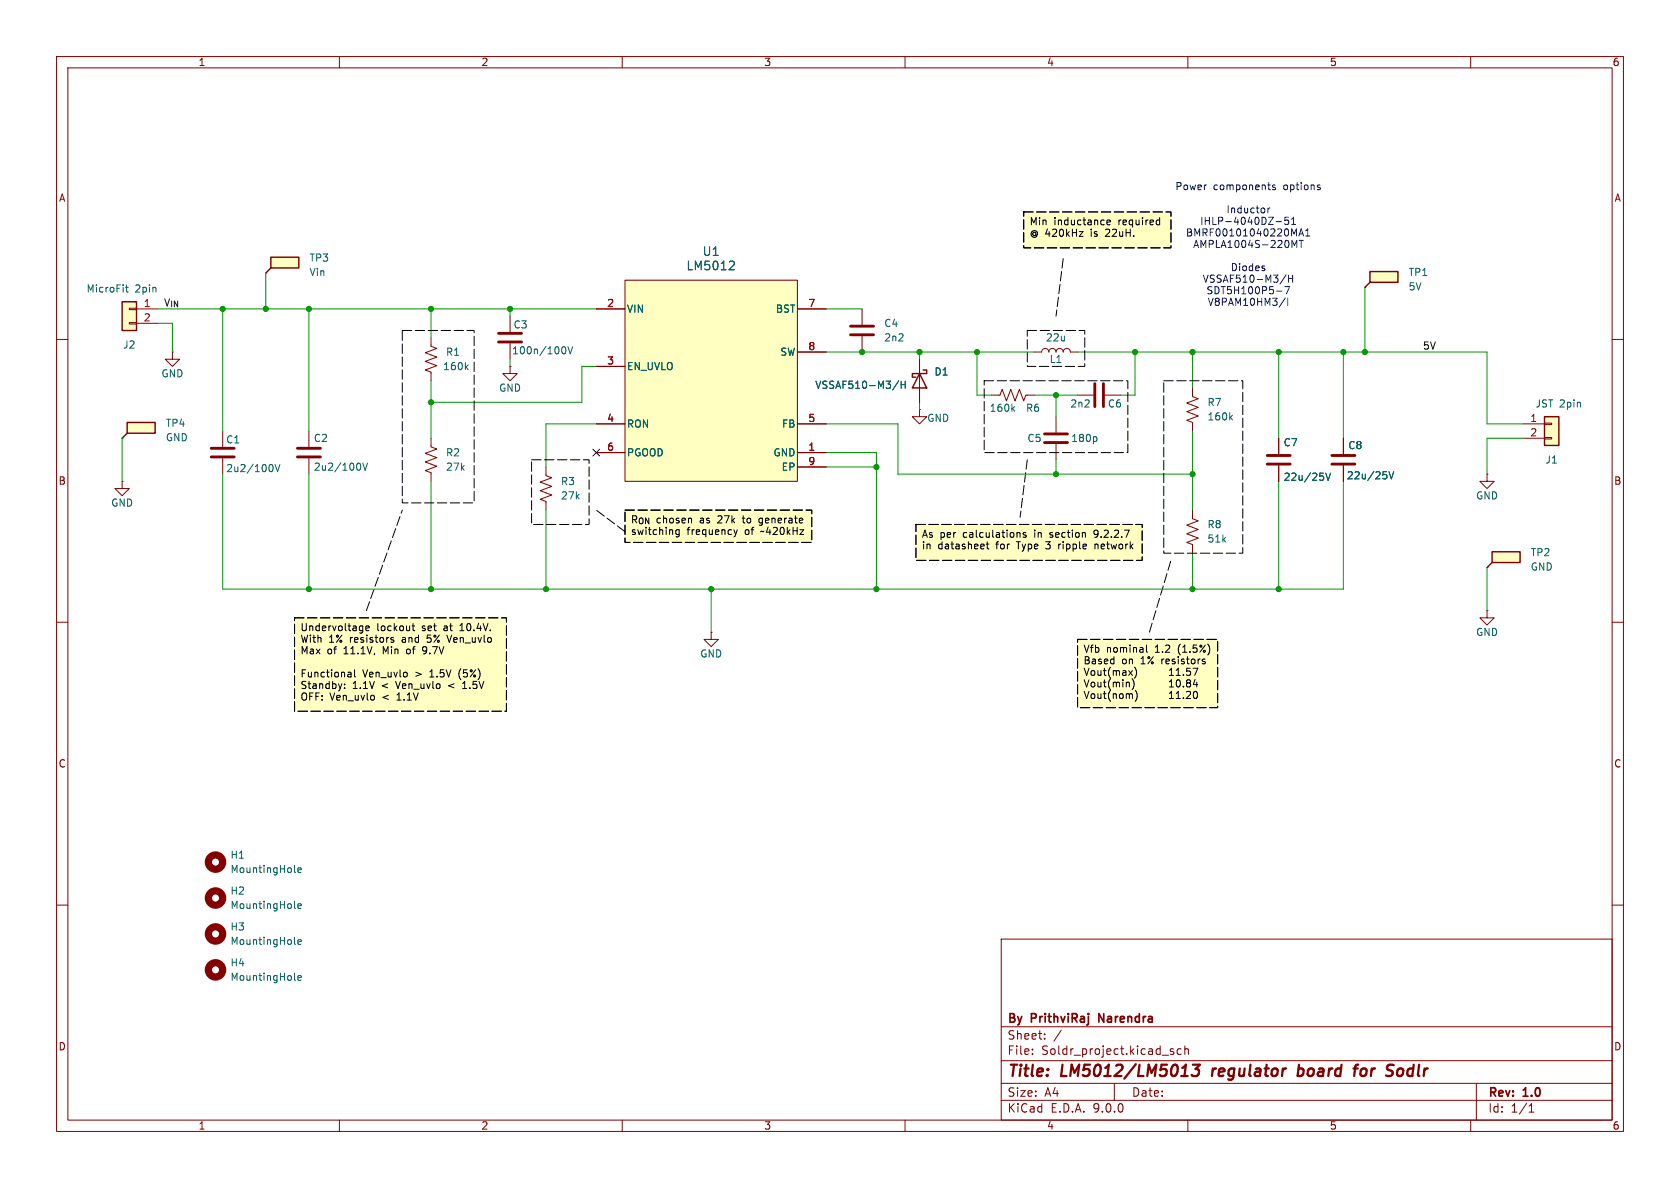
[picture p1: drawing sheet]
<svg xmlns="http://www.w3.org/2000/svg" width="297mm" height="210mm" viewBox="0 0 297 210" stroke-linecap="round" stroke-linejoin="round" font-family="sans-serif">
<g fill="none" stroke="#840000" stroke-width=".18">
<path d="M10 10h277v190h-277zM12 12h273v186h-273zM60 10v2M110 10v2M160 10v2M210 10v2M260 10v2M10 60h2M285 60h2M10 110h2M285 110h2M10 160h2"/>
<path d="M177 166h108v32h-108zM285 160h2M60 198v2M110 198v2M160 198v2M177 194.5h108M177 191.5h108M177 187.5h108M177 181.5h108M182.5 186.3v.1M182.5 185.5v.1M184.7 183.6v.1"/>
<path d="M184.7 182.8v.1M187.6 182.1l-1.3 2M197 191.5v3M207.5 185.5l-.4-.1-.2 .2 .1 .2 .5 .2v.3h-.6M208.8 185.5l-.4-.1-.3 .3v.4l.1 .2h.6M209.5 185.5l.2-.1 .3 .1 .1 .9M209.5 184.9v1.5M210 198v2M260 198v2M261 191.5v6.5M270.3 196.6h.9M270.3 195.5l.4-.4v1.5"/>
</g>
<path d="M208.8 190.2h1.2M210.9 188.2h1.2l-.7 .8h.2l.3 .2v.6l-.1 .2-.3 .2h-.6l-.2-.2M214.4 188.9l-.1 1.3M229.6 189l.2-.1 .5 .1M229.6 188.2l-.2 2M230.3 190a.66 .66 0 0 1-.9 .1M239.9 188.2h.2M241.3 188.9a.62 .62 0 0 0-.7 .4v.7a.52 .52 0 0 0 .7 .1M247.8 188.9a.62 .62 0 0 0-.8 .4v.7a.52 .52 0 0 0 .8 .1" fill="none" stroke="#840000" stroke-width=".4"/>
<path d="M194.3 180.7v-1.5l.8 1.5" fill="none" stroke="#840000" stroke-width=".3"/>
<g fill="#ffffc2">
<path d="M190.5 113h24.8v12.1h-24.8z"/>
<path d="M181 37.5h26v6.3h-26z"/>
<path d="M52.1 109.2h37.4v16.5h-37.4z"/>
<path d="M110.5 90.2h33v5.7h-33z"/>
<path d="M161.9 92.7h40v6.4h-40z"/>
</g>
<path d="M88.1 58.9h4.1M88.1 60.5h4.1M184.7 78.2h4M184.7 76.7h4M224 80.5h4.1M224 82h4.1M235.5 80.5h4M235.5 82h4" fill="none" stroke="#840000" stroke-width=".51"/>
<g fill="none" stroke="#840000" stroke-width=".18">
<path d="M90.2 55.9v2.8M90.2 64.8v1.2h1.2l-1.2 1.3-1.3-1.3h1.3M90.2 64.8h.1M90.2 60.7v2.8M186.7 73.7v2.8M186.7 78.5v2.8M210.8 68.6v1.5l1 .4-2 .7 2 .8-2 .8 2 .7-2 .8 1 .4v1.5M226.1 77.5v2.8M237.5 77.5v2.8M210.8 90.2v1.5l1 .4-2 .7 2 .8-2 .8 2 .7-2 .8 1 .4v1.5M226.1 82.3v2.8M237.5 82.3v2.8"/>
<path d="M262.9 83.8v1.3h1.3l-1.3 1.3-1.3-1.3h1.3M262.9 83.8h.1M262.9 108v1.2h1.3l-1.3 1.3-1.3-1.3h1.3M262.9 108h.1"/>
</g>
<g fill="none" stroke="#006464" stroke-width=".18">
<path d="M99.5 61.3h.1a.68 .68 0 0 1 .4 .6 .68 .68 0 0 1-.4 .7l-.1-.1M100.4 61.3l.4 1.3 .4-1.3M193.7 77.2l.2 .2v.4l-.2 .2M217.5 73.8l.4 .4M217.9 73.4l-.5 .5M233.9 84.2v.6M234.4 83.6l.4 1.3 .4-1.3M245.1 84v.5M245.5 83.4l.5 1.3 .4-1.3M52.1 154.1l.1 .1M52.7 153.8l.6-.1-.1-.2-.4-.1-.1 .2v.6h.5M52.1 173.1l.1 .2"/>
<path d="M52.1 166.8l.1 .1M52.1 160.4l.1 .2M52.7 172.9l.6-.1-.1-.3h-.4l-.1 .1v.6h.5M52.7 160.2l.6-.1-.1-.3h-.4l-.1 .1v.6h.5M52.7 166.5l.6-.1-.1-.2-.4-.1-.1 .2v.6h.5"/>
</g>
<g fill="none" stroke="#840000" stroke-width="1.3">
<circle cx="38.1" cy="152.4" r="1.27"/>
<circle cx="38.1" cy="158.7" r="1.27"/>
<circle cx="38.1" cy="171.4" r="1.27"/>
<circle cx="38.1" cy="165.1" r="1.27"/>
</g>
<path d="M21.6 53.3h2.5v5.1h-2.5z" fill="#ffffc2"/>
<path d="M21.6 53.3h2.5v5.1h-2.5z" fill="none" stroke="#840000" stroke-width=".25"/>
<path d="M22.9 54.5h1.2v.2h-1.2zM22.9 57h1.2v.3h-1.2zM24.1 54.6h3.8M24.1 57.2h3.8M30.5 62.2v1.3h1.2l-1.2 1.3-1.3-1.3h1.3M30.5 62.2h.1" fill="none" stroke="#840000" stroke-width=".18"/>
<path d="M22.2 50.8h.5M22.4 50.4v1.1l.3 .1" fill="none" stroke="#006464" stroke-width=".18"/>
<path d="M22.5 74.7h4.9v1.9h-4.9z" fill="#ffffc2"/>
<path d="M22.5 74.7h4.9v1.9h-4.9zM22.5 76.6l-.9 .9" fill="none" stroke="#840000" stroke-width=".25"/>
<path d="M21.6 77.5h.1M39.4 76.2v2.8M54.6 76.2v2.8M21.6 85.1v1.3h1.3l-1.3 1.2-1.3-1.2h1.3M21.6 85.1h.1M39.4 81v2.8M54.6 81v2.8" fill="none" stroke="#840000" stroke-width=".18"/>
<path d="M37.3 79.2h4.1M52.6 79.2h4M37.3 80.8h4.1M52.6 80.8h4" fill="none" stroke="#840000" stroke-width=".51"/>
<path d="M48 82.1a.79 .79 0 0 1 0 1.3M48.6 82.1l.5 1.3 .4-1.3M63.5 81.9a.79 .79 0 0 1 0 1.2M64.1 81.9l.5 1.2 .4-1.2" fill="none" stroke="#006464" stroke-width=".18"/>
<path d="M47.9 45.5h4.9v1.9h-4.9z" fill="#ffffc2"/>
<path d="M47.9 45.5h4.9v1.9h-4.9zM47.9 47.4l-.9 .9" fill="none" stroke="#840000" stroke-width=".25"/>
<path d="M47 48.3h.1" fill="none" stroke="#840000" stroke-width=".18"/>
<path d="M242.2 48h4.9v1.9h-4.9z" fill="#ffffc2"/>
<path d="M242.2 48h4.9v1.9h-4.9zM242.2 49.9l-.9 .9" fill="none" stroke="#840000" stroke-width=".25"/>
<path d="M76.2 59.7v1.5l1 .4-2 .8 2 .7-2 .8 2 .7-2 .8 1 .4v1.5M241.3 50.8h.1M76.2 77.5v1.5l1 .4-2 .7 2 .8-2 .8 2 .7-2 .8 1 .4v1.5" fill="none" stroke="#840000" stroke-width=".18"/>
<path d="M82.4 64.9l.4 .4M82.8 64.5l-.5 .5" fill="none" stroke="#006464" stroke-width=".18"/>
<path d="M110.5 49.5h30.5v35.6h-30.5z" fill="#ffffc2"/>
<path d="M105.4 54.6h5.1M110.5 49.5h30.5v35.6h-30.5zM141 54.6h5M105.4 64.8h5.1M105.4 74.9h5.1M141 74.9h5M141 62.2h5M105.4 80h5.1M141 80h5M141 82.6h5" fill="none" stroke="#840000" stroke-width=".18"/>
<path d="M129.5 46.2l.3 .3v.3l-.9 .9h.9" fill="none" stroke="#006464" stroke-width=".18"/>
<path d="M273 73.7h2.6v5h-2.6z" fill="#ffffc2"/>
<path d="M273 73.7h2.6v5h-2.6z" fill="none" stroke="#840000" stroke-width=".25"/>
<path d="M162.6 72.4v1.3h1.2l-1.2 1.2-1.3-1.2h1.3M162.6 72.4h.1M269.2 74.9h3.8M269.2 77.5h3.8M273 74.8h1.3v.3h-1.3zM273 77.3h1.3v.3h-1.3z" fill="none" stroke="#840000" stroke-width=".18"/>
<path d="M263.8 97.5h4.9v1.9h-4.9z" fill="#ffffc2"/>
<path d="M162.6 66l1.2 2.6h-2.5zM163.2 65.4h.6v.6h-2.5v.7h.6M263.8 97.5h4.9v1.9h-4.9zM263.8 99.4l-.9 .9" fill="none" stroke="#840000" stroke-width=".25"/>
<g fill="none" stroke="#840000" stroke-width=".18">
<path d="M105.4 54.6h5.1M141 54.6h5M152.4 54.6v2.8M152.4 59.4v2.8M105.4 64.8h5.1M105.4 74.9h5.1M141 62.2h5M141 74.9h5M162.6 63.5v7.6M175.3 69.9h1.5l.4-1.1 .7 2.1 .8-2.1 .8 2.1 .7-2.1 .8 2.1 .4-1h1.5M182.9 62.2h1.2a.64 .64 0 0 1 .7-.6 .64 .64 0 0 1 .6 .6 .64 .64 0 0 1 .7-.6 .64 .64 0 0 1 .6 .6 .64 .64 0 0 1 .6-.6 .64 .64 0 0 1 .7 .6 .64 .64 0 0 1 .6-.6 .64 .64 0 0 1 .6 .6h1.3M190.5 69.9h2.8"/>
<path d="M195.3 69.9h2.8M226.1 77.5v2.8M237.5 77.5v2.8M96.5 82.6v1.5l1 .4-2 .7 2 .8-2 .7 2 .8-2 .8 1 .3v1.6M105.4 80h5.1M141 80h5M141 82.6h5M226.1 82.3v2.8M237.5 82.3v2.8M125.7 111.8v1.2h1.3l-1.3 1.3-1.2-1.3h1.2M125.7 111.8h.1M262.9 100.3h.1"/>
</g>
<path d="M150.4 57.7h4M150.4 59.2h4M193.5 67.8v4.1M195.1 67.8v4.1" fill="none" stroke="#840000" stroke-width=".51"/>
<path d="M129.5 46.2l.3 .3v.3l-.9 .9h.9M158.9 67.3l-1.1 1.7M159.3 67.4v1.3M159.3 68h.7M160 67.4v1.3M179 72.2l.4 .5M179.4 71.9l-.5 .5M233.9 84.2v.6M234.4 83.6l.4 1.3 .4-1.3M245.1 84v.5M245.5 83.4l.5 1.3 .4-1.3" fill="none" stroke="#006464" stroke-width=".18"/>
<g fill="none" stroke="#000" stroke-width=".18" stroke-dasharray="1.7 .6">
<path d="M181 37.5h26v6.3h-26zM71.1 58.4h12.7v30.5h-12.7zM181.6 58.4h10.2v6.4h-10.2zM188 45.7l-1.3 10.2M174 67.3h25.4v12.7h-25.4zM205.7 67.3h14v30.5h-14zM94 81.3h10.1v11.4h-10.1zM110.5 94l-5.1-3.8M110.5 90.2h33v5.7h-33zM161.9 92.7h40v6.4h-40zM181.6 81.3l-1.3 10.1M52.1 109.2h37.4v16.5h-37.4z"/>
<path d="M64.8 108l6.3-17.8M190.5 113h24.8v12.1h-24.8zM203.2 111.8l3.8-12.7"/>
</g>
<g fill="none" stroke="#009600" stroke-width=".18">
<path d="M27.9 54.6h77.5M27.9 57.2h2.6v5M39.4 54.6v21.6M47 48.3v6.3M54.6 54.6v21.6M76.2 54.6v5.1M90.2 54.6v1.3M146 54.6h6.4M241.3 50.8v11.4M21.6 77.5v7.6M76.2 67.3v10.2M90.2 63.5v1.3"/>
<path d="M105.4 74.9h-8.9v7.7M105.4 64.8h-2.5v6.3h-26.7M146 62.2h36.9M146 74.9h12.7v8.9h52.1M162.6 62.2v1.3M162.6 71.1v1.3M172.7 62.2v7.7h2.6M182.9 69.9h7.6M186.7 69.9v3.8M190.5 62.2h72.4v12.7h6.3M200.7 62.2v7.7h-2.6M210.8 62.2v6.4"/>
<path d="M210.8 76.2v14M226.1 62.2v15.3M237.5 62.2v15.3M269.2 77.5h-6.3v6.3M39.4 83.8v20.3h198.1v-19M54.6 83.8v20.3M76.2 85.1v19M96.5 90.2v13.9M146 80h8.9v24.1M146 82.6h8.9M186.7 81.3v2.5M210.8 97.8v6.3"/>
<path d="M226.1 85.1v19M125.7 104.1v7.7M262.9 100.3v7.7"/>
</g>
<path d="M104.8 79.4l1.2 1.2M106 79.4l-1.2 1.2" fill="none" stroke="#000084" stroke-width=".18"/>
<g fill="none" stroke="#000" stroke-width=".18">
<path d="M195.7 39.3l.6-.1-.1-.2-.3-.1-.2 .2 .1 .6h.4M204.6 38.9l.4 .1M205 39.7h-.4M205 38.5v1.2M190.8 40.9h.7l-.7 .9h.7M120.1 93.6v1.1l-.3 .2h-.3M120.1 93.7l-.4-.1-.2 .3 .1 .5h.5M122.2 91.7l.1 .7M129.7 93.6l.3 .9M130 94.5l-.3 .4M130.4 93.6l-.4 .9M134.2 92.8l.2 .1"/>
<path d="M134.4 91.6l-.2 .2v.4l.2 .2M174.3 96.2h.5M174.5 95.8v1l.3 .2M180.2 94.1l.1 .2v.7M181.4 94.2l-.3-.1-.2 .2v.2l.5 .1v.3h-.5M187.2 96.2v.8M187.4 96.2l-.2 .2M193.5 95h.3M193.6 96.2v.8M193.6 93.7l-.2 .3v.3l.2 .2M193.9 96.2l-.3 .1M61.6 118.8h.3l.2 .2v.7"/>
<path d="M62.1 119.6l-.5 .1M62.1 119.1l-.5 .1M62.7 118.4v1.1l.2 .2M64 110.6l.1 .1M64.1 110.6v1.2M64.1 111.4l-.1 .1M64.7 111.1l.6-.1-.1-.3-.3-.1-.2 .2v.6h.5M69.1 113.1l.5 .1v.2l-.1 .1h-.4M69.1 112.8h.5M72.8 110.6h.5M73 110.2v1.1l.3 .2M74.7 114.6v.3l.3 .2"/>
<path d="M74.8 115.6h.3M75 114.3l-.2 .1M79 112.3l.4 1.2M81.3 111.5h.7M81.4 110.5l-.1 .1M202.7 114v1.1l.2 .2M206.7 119.4h.8M207 118.3l-.3 .2M207.1 118.1v1.3M207.9 119.4h.8M208.2 118.3l-.3 .2M208.3 118.1v1.3"/>
<path d="M209.2 119.3v.1M209.8 118.1v.6l.1-.1 .5 .1 .1 .5-.3 .2-.4-.1M211.8 118.1l-.6 1.3M212.7 116.9l.3 .1 .1 .2-.2 .1h-.2M60.9 121.6v.1M60.9 120.9v.2M81.8 121.7h.7M206.7 120.5l.4-.3v1.2M206.7 122.6l.4-.4v1.3M206.7 121.4h.8M206.7 123.5h.8M207.9 122.6l.4-.4v1.3"/>
<path d="M207.9 123.5h.8M208.1 120.3l.1-.1a.68 .68 0 0 1 .5 .6 .68 .68 0 0 1-.5 .6l-.1-.1-.2-.3zM209.2 121.3v.1M209.2 123.4v.1M209.8 122.3l.4-.1 .3 .4-.8 .9h.8M210 120.7l-.2-.2 .2-.3h.2l.3 .2-.3 .3M210 120.7l-.2 .3v.3l.2 .1h.4l.1-.2v-.2l-.3-.3M210 120.7h.2M211.1 122.3l.2-.1a.68 .68 0 0 1 .4 .6 .68 .68 0 0 1-.4 .7l-.2-.1-.1-.4zM211.3 120.1l-.3 .9h.8M211.6 120.6v.8"/>
</g>
<g fill="none" stroke="#0000c2" stroke-width=".18">
<path d="M224.1 36.8v.8M224.5 36.8l-.4 .2M225.4 32.8l-.3-.1-.1 .2v.2l.4 .1v.3h-.4M225.6 39.2h1M227.8 38.4h-.6l-.1 .6 .2-.1h.4l.1 .2v.5l-.2 .1-.5-.1M228.3 39.7h.7M228.3 38.8l.4-.4v1.3M233.2 33.1l.2 .2-.2 .2M233.2 32.7l.2 .1M223.4 47.4l.2 .2-.2 .3M223.4 47l.2 .1M225.7 51.5h1"/>
<path d="M227.1 50.7h.9l-.6 1.2M227.2 52.7l-1.1 1.6M227.4 48.6l-1.1 1.6M227.7 52.7v1.3M227.8 48.6v1.3M227.8 49.2h.7M228.4 42.5l.4 .9 .5-.9v1.3M228.5 48.6v1.3M229.6 41.7l.4-1.3 .5 1.3M229.7 42.5h.7M229.7 41.4h.6M230 42.5v1.3"/>
<path d="M230.8 41.7h.8M230.8 40.8l.4-.4v1.3"/>
</g>
<g fill="#009600" stroke="#009600" stroke-width=".18">
<circle cx="162.6" cy="62.2" r=".46"/>
<circle cx="172.7" cy="62.2" r=".46"/>
<circle cx="200.7" cy="62.2" r=".46"/>
<circle cx="186.7" cy="69.9" r=".46"/>
<circle cx="241.3" cy="62.2" r=".46"/>
<circle cx="154.9" cy="82.6" r=".46"/>
<circle cx="154.9" cy="104.1" r=".46"/>
<circle cx="186.7" cy="83.8" r=".46"/>
<circle cx="90.2" cy="54.6" r=".46"/>
<circle cx="125.7" cy="104.1" r=".46"/>
<circle cx="152.4" cy="62.2" r=".46"/>
<circle cx="96.5" cy="104.1" r=".46"/>
<circle cx="54.6" cy="104.1" r=".46"/>
<circle cx="76.2" cy="104.1" r=".46"/>
<circle cx="76.2" cy="71.1" r=".46"/>
<circle cx="54.6" cy="54.6" r=".46"/>
<circle cx="76.2" cy="54.6" r=".46"/>
<circle cx="47" cy="54.6" r=".46"/>
<circle cx="39.4" cy="54.6" r=".46"/>
<circle cx="210.8" cy="104.1" r=".46"/>
<circle cx="210.8" cy="83.8" r=".46"/>
<circle cx="226.1" cy="104.1" r=".46"/>
<circle cx="237.5" cy="62.2" r=".46"/>
<circle cx="226.1" cy="62.2" r=".46"/>
<circle cx="210.8" cy="62.2" r=".46"/>
</g>
<g font-size="2.8" fill="#840000">
<text x="178" y="190.9">Title:</text>
<text x="187.7" y="190.9">LM5012/LM5013</text>
<text x="215.1" y="190.9">regulator</text>
<text x="231.1" y="190.9">board</text>
<text x="241.9" y="190.9">for</text>
<text x="248.4" y="190.9">Sodlr</text>
</g>
<g font-size="2.1" fill="#006464">
<text x="121.3" y="48">LM5012</text>
<text x="124.1" y="45.4">U1</text>
</g>
<g font-size="2.1" fill="#840000">
<text x="178" y="184">Sheet:</text>
<text x="178" y="181.2">By</text>
<text x="182.4" y="181.2">PrithviRaj</text>
<text x="194.9" y="181.2">Narendra</text>
<text x="178" y="186.7">File:</text>
<text x="184.1" y="186.7">Soldr_project.kicad_sch</text>
<text x="178" y="196.9">KiCad</text>
<text x="178" y="194.1">Size:</text>
<text x="184.7" y="194.1">A4</text>
<text x="185.7" y="196.9">E.D.A.</text>
<text x="193.3" y="196.9">9.0.0</text>
<text x="200" y="194.1">Date:</text>
<text x="263" y="194.3">Rev:</text>
<text x="263" y="196.9">Id:</text>
<text x="267.1" y="196.9">1/1</text>
<text x="269.4" y="194.3">1.0</text>
</g>
<g font-size="1.8" fill="#840000">
<text x="35" y="11.9">1</text>
<text x="85" y="11.9">2</text>
<text x="135" y="11.9">3</text>
<text x="185" y="11.9">4</text>
<text x="235" y="11.9">5</text>
<text x="285" y="11.9">6</text>
<text x="10.3" y="35.9">A</text>
<text x="285.3" y="35.9">A</text>
<text x="10.3" y="85.9">B</text>
<text x="285.3" y="85.9">B</text>
<text x="10.3" y="135.9">C</text>
<text x="285.3" y="135.9">C</text>
<text x="10.3" y="185.9">D</text>
<text x="285.3" y="185.9">D</text>
<text x="35" y="199.9">1</text>
<text x="85" y="199.9">2</text>
<text x="135" y="199.9">3</text>
<text x="185" y="199.9">4</text>
<text x="235" y="199.9">5</text>
<text x="285" y="199.9">6</text>
</g>
<g font-size="1.8" fill="#0000c2">
<text x="207.7" y="33.8">Power</text>
<text x="214.5" y="33.8">components</text>
<text x="227" y="33.8">options</text>
<text x="212.1" y="40">IHLP-4040DZ-51</text>
<text x="216.7" y="37.9">Inductor</text>
<text x="209.6" y="42">BMRF00101040220MA1</text>
<text x="210.8" y="44">AMPLA1004S-220MT</text>
<text x="212.5" y="50.2">VSSAF510-M3/H</text>
<text x="213.2" y="52.2">SDT5H100P5-7</text>
<text x="217.5" y="48.1">Diodes</text>
<text x="213.4" y="54.3">V8PAM10HM3/I</text>
</g>
<g font-size="1.8">
<text x="181.9" y="40.1">Min</text>
<text x="186.3" y="40.1">inductance</text>
<text x="197.8" y="40.1">required</text>
<text x="181.9" y="42.2">@ 420kHz</text>
<text x="192.9" y="42.2">is</text>
<text x="195.7" y="42.2">22uH.</text>
<text x="111.4" y="92.8">R_{ON}</text>
<text x="111.4" y="94.9">switching</text>
<text x="116" y="92.8">chosen</text>
<text x="121.4" y="94.9">frequency</text>
<text x="123.8" y="92.8">as</text>
<text x="127.2" y="92.8">27k</text>
<text x="131.8" y="92.8">to</text>
<text x="131.8" y="94.9">of</text>
<text x="134.8" y="92.8">generate</text>
<text x="134.9" y="94.9">~420kHz</text>
<text x="162.9" y="95.4">As per</text>
<text x="170.4" y="95.4">calculations</text>
<text x="183.1" y="95.4">in</text>
<text x="186.1" y="95.4">section</text>
<text x="194.1" y="95.4">9.2.2.7</text>
<text x="162.9" y="97.4">in</text>
<text x="165.8" y="97.4">datasheet</text>
<text x="176.2" y="97.4">for</text>
<text x="180.1" y="97.4">Type</text>
<text x="185.4" y="97.4">3</text>
<text x="187.8" y="97.4">ripple</text>
<text x="194.4" y="97.4">network</text>
<text x="53" y="111.9">Undervoltage</text>
<text x="53" y="113.9">With</text>
<text x="58.1" y="113.9">1%</text>
<text x="62" y="113.9">resistors</text>
<text x="66.6" y="111.9">lockout</text>
<text x="71.4" y="113.9">and</text>
<text x="74.7" y="111.9">set</text>
<text x="76" y="113.9">5%</text>
<text x="78.7" y="111.9">at</text>
<text x="79.8" y="113.9">Ven_uvlo</text>
<text x="81.8" y="111.9">10.4V.</text>
<text x="53" y="116">Max</text>
<text x="57.8" y="116">of</text>
<text x="60.9" y="116">11.1V,</text>
<text x="68" y="116">Min</text>
<text x="72.3" y="116">of</text>
<text x="75.4" y="116">9.7V</text>
<text x="191.5" y="115.7">Vfb</text>
<text x="191.5" y="117.8">Based</text>
<text x="191.5" y="119.8">Vout(max) 11.57</text>
<text x="195.6" y="115.7">nominal</text>
<text x="198.3" y="117.8">on</text>
<text x="201.8" y="117.8">1%</text>
<text x="204.3" y="115.7">1.2</text>
<text x="205.6" y="117.8">resistors</text>
<text x="208.5" y="115.7">(1.5%)</text>
<text x="53" y="120.1">Functional</text>
<text x="53" y="122.1">Standby:</text>
<text x="53" y="124.2">OFF:</text>
<text x="58.3" y="124.2">Ven_uvlo</text>
<text x="62.3" y="122.1">1.1V</text>
<text x="64.1" y="120.1">Ven_uvlo</text>
<text x="67.6" y="122.1">&lt;</text>
<text x="67.7" y="124.2">&lt;</text>
<text x="70.3" y="122.1">Ven_uvlo</text>
<text x="70.4" y="124.2">1.1V</text>
<text x="73.5" y="120.1">&gt;</text>
<text x="76.2" y="120.1">1.5V</text>
<text x="79.7" y="122.1">&lt;</text>
<text x="81.5" y="120.1">(5%)</text>
<text x="82.5" y="122.1">1.5V</text>
<text x="191.5" y="121.8">Vout(min) 10.84</text>
<text x="191.5" y="123.9">Vout(nom) 11.20</text>
</g>
<g font-size="1.8" fill="#006464">
<text x="54.6" y="46.5">TP3</text>
<text x="15.2" y="51.9">MicroFit</text>
<text x="23.9" y="51.9">2pin</text>
<text x="54.6" y="49">Vin</text>
<text x="248.9" y="49">TP1</text>
<text x="248.9" y="51.5">5V</text>
<text x="90.7" y="58.3">C3</text>
<text x="110.7" y="55.5">VIN</text>
<text x="137.1" y="55.5">BST</text>
<text x="156.2" y="58">C4</text>
<text x="21.7" y="61.8">J2</text>
<text x="78.2" y="65.6">160k</text>
<text x="78.7" y="63.1">R1</text>
<text x="90.4" y="62.8">100n/100V</text>
<text x="110.7" y="65.6">EN_UVLO</text>
<text x="137.9" y="63.1">SW</text>
<text x="156.2" y="60.6">2n2</text>
<text x="184.8" y="60.6">22u</text>
<text x="185.5" y="64.4">L1</text>
<text x="28.4" y="66.9">GND</text>
<text x="88.1" y="69.4">GND</text>
<text x="144" y="68.9">VSSAF510-M3/H</text>
<text x="165.1" y="66.6">D1</text>
<text x="213.4" y="72">R7</text>
<text x="29.2" y="75.7">TP4</text>
<text x="110.7" y="75.8">RON</text>
<text x="138.2" y="75.8">FB</text>
<text x="163.8" y="74.8">GND</text>
<text x="174.9" y="73">160k</text>
<text x="181.3" y="73">R6</text>
<text x="189.1" y="72.2">2n2</text>
<text x="195.8" y="72.2">C6</text>
<text x="213.4" y="74.5">160k</text>
<text x="271.4" y="72.2">JST 2pin</text>
<text x="29.2" y="78.2">GND</text>
<text x="39.9" y="78.6">C1</text>
<text x="39.9" y="83.7">2u2/100V</text>
<text x="55.4" y="78.3">C2</text>
<text x="55.4" y="83.4">2u2/100V</text>
<text x="78.7" y="80.9">R2</text>
<text x="78.7" y="83.4">27k</text>
<text x="110.7" y="80.9">PGOOD</text>
<text x="136.6" y="80.9">GND</text>
<text x="138.1" y="83.4">EP</text>
<text x="181.5" y="78.3">C5</text>
<text x="189.3" y="78.3">180p</text>
<text x="226.8" y="79.1">C7</text>
<text x="238.3" y="79.6">C8</text>
<text x="273.1" y="82.1">J1</text>
<text x="19.6" y="89.8">GND</text>
<text x="99.1" y="86">R3</text>
<text x="99.1" y="88.5">27k</text>
<text x="226.8" y="85.2">22u/25V</text>
<text x="238" y="84.9">22u/25V</text>
<text x="260.9" y="88.5">GND</text>
<text x="213.4" y="93.6">R8</text>
<text x="213.4" y="96.1">51k</text>
<text x="270.5" y="98.5">TP2</text>
<text x="270.5" y="101.1">GND</text>
<text x="260.9" y="112.6">GND</text>
<text x="123.7" y="116.4">GND</text>
<text x="40.6" y="152">H1</text>
<text x="40.6" y="154.5">MountingHole</text>
<text x="40.6" y="158.3">H2</text>
<text x="40.6" y="160.9">MountingHole</text>
<text x="40.6" y="164.7">H3</text>
<text x="40.6" y="167.2">MountingHole</text>
<text x="40.6" y="171">H4</text>
<text x="40.6" y="173.6">MountingHole</text>
</g>
<g font-size="1.8" fill="#a90000">
<text x="25.3" y="54.4">1</text>
<text x="25.3" y="56.9">2</text>
<text x="107.2" y="54.4">2</text>
<text x="142.8" y="54.4">7</text>
<text x="107.2" y="64.5">3</text>
<text x="142.8" y="62">8</text>
<text x="107.2" y="74.7">4</text>
<text x="142.8" y="74.7">5</text>
<text x="270.4" y="74.7">1</text>
<text x="270.4" y="77.2">2</text>
<text x="107.2" y="79.8">6</text>
<text x="142.8" y="79.8">1</text>
<text x="142.8" y="82.3">9</text>
</g>
<g font-size="1.8" fill="#0f0f0f">
<text x="28.8" y="54.3">V_{IN}</text>
<text x="251.5" y="61.9">5V</text>
</g>
</svg>
